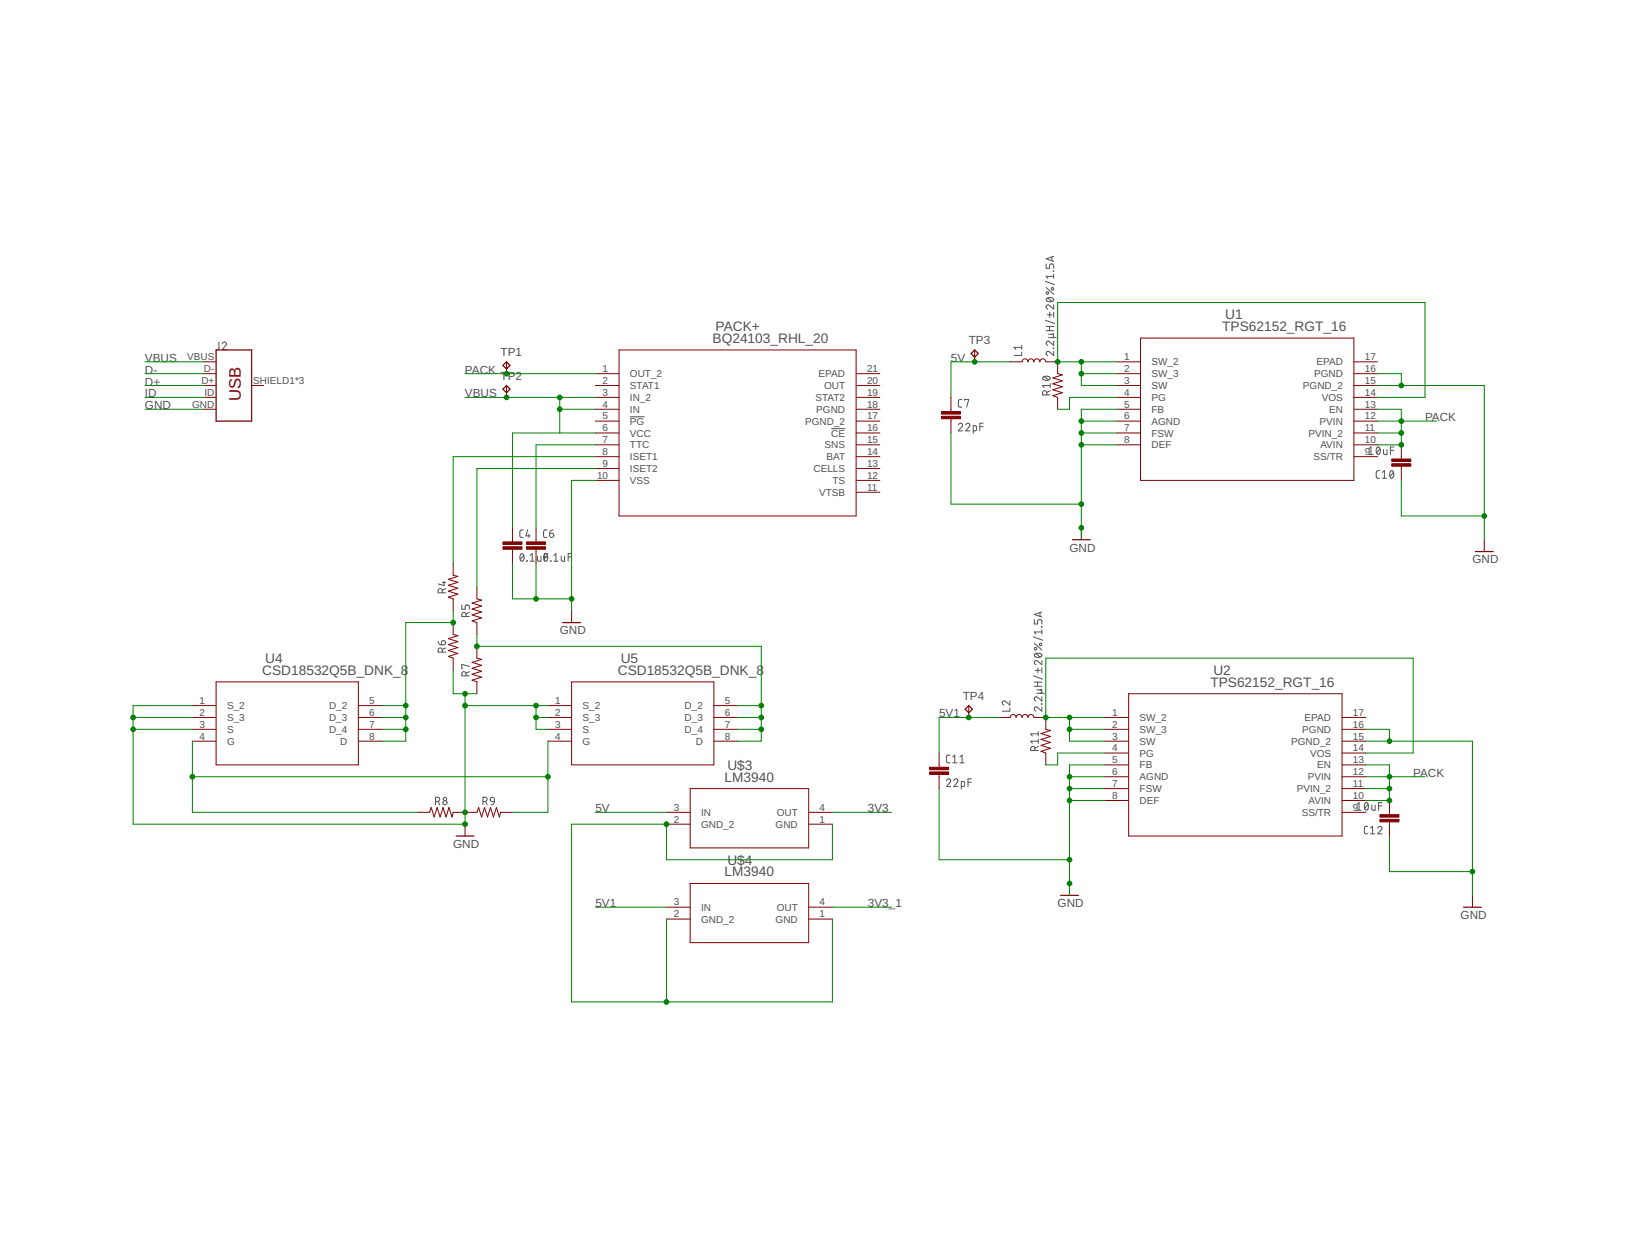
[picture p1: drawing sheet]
<svg xmlns="http://www.w3.org/2000/svg" width="279mm" height="216mm" viewBox="0 0 279 216" stroke-linecap="round" stroke-linejoin="round" font-family="sans-serif">
<g fill="none" stroke="#505050" stroke-width=".17">
<path d="M37.5 58.6v1.1l-.4 .2M38.1 58.9a.36 .36 0 0 1 .5-.3 .36 .36 0 0 1 .1 .6l-.6 .7h.7M175.1 59.2v.7M175.1 59.5h-1.3l.3 .4M179.2 54.9l1.6 .5M179.2 48.2l1.6 .6M179.3 45.2v.8h.6v-.5a.36 .36 0 0 1 .4-.3 .36 .36 0 0 1 .3 .3v.5M179.3 56.7h1.3M179.3 55.9h1.3M179.3 49.3l1.3 1.1M179.4 51.2a.71 .71 0 0 1 1.2 .3 .7 .7 0 0 1-.7 .2 .7 .7 0 0 1-.6-.5zM179.5 53.9h.9"/>
<path d="M179.6 51.1l.7 .5M179.7 57.8h1.3M179.9 55.9v.8M179.9 53.5v.9M180.3 44v.7M180.3 57.3l.3 .2v.2l-.3 .1M180.6 46.4v.1zM180.6 59.6v.1zM180.6 58.4v.8l-.7-.6a.36 .36 0 0 0-.6 .1 .36 .36 0 0 0 .3 .5M180.6 57.1l-.1 .2h-.8M180.6 52.2v.8l-.7-.7a.35 .35 0 0 0-.6 .2 .35 .35 0 0 0 .3 .5M180.6 47v.7"/>
<path d="M180.6 53.5v.9M180.6 47.3h-1.3l.3 .4M180.6 43.9l-1.3 .4 1.3 .5M108 71.4h2.5M142.5 73.4h2.4M164.3 72.8a.36 .36 0 0 1 .5-.3 .36 .36 0 0 1 .1 .6l-.6 .7h.7M164.9 68.5h-.5l-.1 .2v.9l.2 .1 .4 .1M165.3 68.6v-.1h.8l-.4 1.3M165.5 72.8a.36 .36 0 0 1 .5-.3 .36 .36 0 0 1 .1 .6l-.6 .7h.7M166.8 73.8l.6-.1-.1-.7h-.5v1.3M168 73.1h.5M168.5 72.5h-.5v1.3"/>
<path d="M175.1 60.3v.6h-1.3M178.8 64.6a.71 .71 0 0 1 1.2 .3 .7 .7 0 0 1-.7 .3 .7 .7 0 0 1-.6-.5zM179 64.5l.7 .6M179.4 67.7v-.4a.36 .36 0 0 0-.3-.3 .36 .36 0 0 0-.4 .3v.4h1.3M180 67l-.6 .2M180 66.1h-1.3l.3 .3M180 65.7v.7M180.6 60.2v.7l-.7-.6a.35 .35 0 0 0-.6 .1 .35 .35 0 0 0 .3 .5M234.6 76.9l.4-.3v1.3M234.6 77.9h.8M236.1 76.7l.1-.1a.78 .78 0 0 1 0 1.3 .82 .82 0 0 1-.1-1.2zM236.5 76.9l-.6 .7"/>
<path d="M237.2 77v.7l.2 .2h.3v-.9M238.3 77.2h.6M238.9 76.6h-.6v1.3M75.8 99.8h.6M76.1 99.6v.7l-1-.2M89.3 95l.2-.1a.76 .76 0 0 1 0 1.3 .79 .79 0 0 1-.2-1.2zM89.7 90.8h-.4l-.2 .3v.8l.2 .2h.4M89.8 95.2l-.6 .7M90.3 96.1l.1 .1zM90.4 90.8l-.3 1h.8M90.7 91.5v.6M90.9 96.2h.7"/>
<path d="M90.9 95.2l.3-.3v1.3M92.1 95.3v.6l.3 .3h.3v-.9M93.3 95.4h.6M93.3 95l.2-.1a.76 .76 0 0 1 0 1.3 .79 .79 0 0 1-.2-1.2zM93.7 90.8h-.4l-.1 .3v.8l.1 .2h.4M93.8 95.2l-.6 .7M93.9 94.9h-.6v1.3M94.2 91.4h.5a.37 .37 0 0 1 .2 .4 .37 .37 0 0 1-.3 .3 .37 .37 0 0 1-.4-.4zM94.4 96.1v.1zM94.8 90.8l-.3 .1-.3 .5M94.9 96.2h.8M94.9 95.2l.4-.3v1.3"/>
<path d="M96.2 95.3v.6l.2 .3h.4v-.9M97.4 95.4h.6M98 94.9h-.6v1.3M236.5 80.6l-.4 .1-.2 .2v.9l.2 .1 .4 .1M236.9 82h.8M236.9 80.9l.4-.3v1.4M238.4 80.7a.64 .64 0 0 1 .6 .4 .64 .64 0 0 1-.2 .7l-.3 .2a.87 .87 0 0 1-.1-1.3zM238.8 80.9l-.5 .8M75.1 109.9l.1 .4 .5 .2M75.8 109.9a.37 .37 0 0 1 .5 .1 .37 .37 0 0 1-.3 .5h-.3zM75.8 101.6v-.4a.36 .36 0 0 0-.3-.3 .36 .36 0 0 0-.4 .3v.4h1.3M75.8 111.7v-.3a.36 .36 0 0 0-.3-.4 .36 .36 0 0 0-.4 .4v.3h1.3"/>
<path d="M76.4 100.9l-.6 .2M76.4 111l-.6 .3M79.2 103.7v.7h.5v-.4a.37 .37 0 0 1 .4-.3 .37 .37 0 0 1 .4 .3v.4M79.9 105.6v-.3a.36 .36 0 0 0-.4-.4 .36 .36 0 0 0-.3 .4v.3h1.3M79.9 115.8v-.4a.36 .36 0 0 0-.4-.3 .36 .36 0 0 0-.3 .3v.4h1.3M80.5 114.2l-1.3-.4v.8h.1M80.5 104.9l-.6 .3M80.5 115.1l-.6 .3M177.1 115.8l1.6 .6M177.1 109.1l1.6 .6M177.3 106.2v.7h.6v-.4a.36 .36 0 0 1 .3-.3 .36 .36 0 0 1 .4 .3v.4M177.3 117.6h1.3"/>
<path d="M177.3 116.9h1.3M177.3 110.2l1.3 1.2M177.4 112.1a.71 .71 0 0 1 1.2 .3 .7 .7 0 0 1-.7 .3 .7 .7 0 0 1-.6-.5zM177.5 114.9h.8M177.6 112l.7 .6M177.7 118.8h1.3M177.9 116.9v.7M177.9 114.4v.9M178.3 105v.6M178.3 118.2l.3 .2-.1 .3-.2 .1M178.5 107.4l.1 .1zM178.6 119.4v.7l-.7-.6a.36 .36 0 0 0-.6 .1 .36 .36 0 0 0 .3 .5"/>
<path d="M178.6 118.1l-.2 .1h-.7M178.6 113.2v.7l-.7-.6a.35 .35 0 0 0-.6 .1 .35 .35 0 0 0 .3 .5M178.6 107.9v.7M178.6 114.4v.9M178.6 108.3h-1.3l.3 .3M178.6 104.9l-1.3 .4 1.3 .4M74.7 137.3h.3a.36 .36 0 0 0 .4-.3 .36 .36 0 0 0-.4-.4h-.3v1.3M75.1 137.3l.3 .6M82.8 137.3h.3a.36 .36 0 0 0 .4-.3 .36 .36 0 0 0-.4-.4h-.3v1.3M83.2 137.3l.3 .6M84.1 136.7l.3-.1 .2 .1 .2 .6-.7-.1-.1-.2zM84.8 137.3l-.3 .5-.3 .1"/>
<path d="M162.2 133.8a.36 .36 0 0 1 .6-.3 .36 .36 0 0 1 .1 .5l-.7 .8h.8M162.8 129.4h-.4l-.2 .3 .1 .8 .1 .2h.4M163.3 130.7h.7M163.3 129.7l.4-.3v1.3M163.5 133.8a.36 .36 0 0 1 .5-.3 .36 .36 0 0 1 .1 .5l-.6 .8h.7M164.5 130.7h.8M164.5 129.7l.4-.3v1.3M164.8 134.8l.5-.1-.1-.8h-.4v1.3M165.9 134h.6M166.5 133.5h-.6v1.3M173.1 120.1v.7l-.7-.6a.36 .36 0 0 0-.6 .1 .36 .36 0 0 0 .3 .5M173.1 121.3v.6h-1.3"/>
<path d="M177.4 128.6v-.4a.36 .36 0 0 0-.4-.3 .36 .36 0 0 0-.3 .3v.4h1.3M178 127.9l-.6 .3M178 127h-1.3l.3 .4M178 125.4v.7M178 126.6v.8M178 125.8h-1.3l.3 .3M178.5 120.6l.1 .1zM178.6 121.1v.8l-.7-.7a.35 .35 0 0 0-.6 .2 .35 .35 0 0 0 .3 .5M232.6 137.8l.4-.3v1.3M232.6 138.8h.7M234 137.6l.2-.1a.78 .78 0 0 1 0 1.3 .82 .82 0 0 1-.2-1.2zM234.5 137.8l-.6 .7"/>
<path d="M235.1 138l.1 .7 .2 .1h.3v-.8M236.3 138.1h.6M236.9 137.5h-.6v1.3M234.4 141.6h-.4l-.1 .3v.8l.1 .2h.4M234.9 142.9h.7M234.9 141.9l.4-.3v1.3M236.2 141.9a.36 .36 0 0 1 .5-.3 .36 .36 0 0 1 .1 .6l-.6 .7h.7"/>
<circle cx="179.5" cy="50.2" r=".22"/>
<circle cx="180.4" cy="49.5" r=".22"/>
<circle cx="177.5" cy="111.2" r=".22"/>
<circle cx="178.4" cy="110.4" r=".22"/>
<circle cx="76.3" cy="137.5" r=".36"/>
<circle cx="76.3" cy="136.9" r=".29"/>
</g>
<g fill="none" stroke="#800000" stroke-width=".17">
<path d="M106.1 60h40.6v28.4h-40.6zM167.1 60v2M195.5 57.9h36.6v24.4h-36.6zM35 64h2M35 66.1h2M35 68.1h2M35 70.1h2M35 62h2M43.1 66.1h2.1M86.8 62v2M86.8 66.1v2M102 64h4.1"/>
<path d="M102 66.1h4.1M102 68.1h4.1M102 70.1h4.1M102 72.2h4.1M102 74.2h4.1M102 76.2h4.1M102 78.3h4.1M146.7 64h4.1M146.7 66.1h4.1M146.7 68.1h4.1M146.7 70.1h4.1M146.7 72.2h4.1"/>
<path d="M146.7 74.2h4.1M146.7 76.2h4.1M146.7 78.3h4.1M163 68.1v2.4M163 71.8v2.4M173.2 62h2a.51 .51 0 0 1 .5-.5 .51 .51 0 0 1 .5 .5 .51 .51 0 0 1 .5-.5 .51 .51 0 0 1 .5 .5 .51 .51 0 0 1 .5-.5 .51 .51 0 0 1 .5 .5 .51 .51 0 0 1 .6-.5 .51 .51 0 0 1 .5 .5h2v2l.8 .2-1.6 .5 1.6 .6-1.6 .5 1.6 .5-1.6 .5 1.6 .5-1.6 .5 .8 .3v2M191.5 64h4M191.5 66.1h4M191.5 68.1h4M191.5 70.1h4M191.5 72.2h4M191.5 74.2h4"/>
<path d="M191.5 76.2h4M191.5 62h4M232.1 64h4M232.1 66.1h4M232.1 68.1h4M232.1 70.1h4M232.1 72.2h4M232.1 74.2h4M232.1 76.2h4M232.1 78.3h4M232.1 62h4M240.2 76.2v2.5"/>
<path d="M240.2 79.9v2.4M77.7 96.5v2.1l.8 .2-1.6 .5 1.6 .5-1.6 .5 1.6 .5-1.6 .5 1.6 .5-1.6 .5 .8 .3v2M87.8 90.4v2.5M87.8 94.1v2.4M91.9 90.4v2.5M91.9 94.1v2.4M102 80.3h4.1M102 82.3h4.1M146.7 80.3h4.1M146.7 82.3h4.1M146.7 84.3h4.1M185.4 90.4v2.1"/>
<path d="M254.4 92.5v2M37 116.8h24.4v14.3h-24.4zM77.7 106.7v2l.8 .2-1.6 .5 1.6 .5-1.6 .5 1.6 .6-1.6 .5 1.6 .5-1.6 .5 .8 .3v2M81.7 100.6v2l.8 .2-1.6 .5 1.6 .5-1.6 .6 1.6 .5-1.6 .5 1.6 .5-1.6 .5 .8 .3v2M81.7 110.7v2.1l.8 .2-1.6 .5 1.6 .5-1.6 .5 1.6 .5-1.6 .5 1.6 .5-1.6 .5 .8 .3v2.1M98 116.8h24.4v14.3h-24.4zM98 104.6v2.1M193.5 118.9h36.5v24.4h-36.5zM33 120.9h4M33 122.9h4M33 125h4M33 127h4"/>
<path d="M61.4 120.9h4.1M61.4 122.9h4.1M61.4 125h4.1M61.4 127h4.1M71.6 139.2h2l.3-.8 .5 1.6 .5-1.6 .5 1.6 .5-1.6 .6 1.6 .5-1.6 .5 1.6 .2-.8h4l.3-.8 .5 1.6 .6-1.6 .5 1.6 .5-1.6 .5 1.6 .5-1.6 .5 1.6 .2-.8h2M93.9 120.9h4.1M93.9 122.9h4.1M93.9 125h4.1M93.9 127h4.1M114.2 139.2h4.1M118.3 135.1h20.3v10.2h-20.3zM122.4 120.9h4"/>
<path d="M122.4 122.9h4M122.4 125h4M122.4 127h4M138.6 139.2h4.1M161 129v2.5M161 132.7v2.4M166.1 120.9v2M171.1 122.9h2.1a.51 .51 0 0 1 .5-.5 .51 .51 0 0 1 .5 .5 .51 .51 0 0 1 .5-.5 .51 .51 0 0 1 .5 .5 .51 .51 0 0 1 .5-.5 .51 .51 0 0 1 .5 .5 .51 .51 0 0 1 .5-.5 .51 .51 0 0 1 .5 .5h2.1v2.1l.8 .2-1.7 .5 1.7 .5-1.7 .5 1.7 .5-1.7 .5 1.7 .5-1.7 .5 .9 .3v2.1M189.4 122.9h4.1M189.4 125h4.1M189.4 127h4.1M189.4 131.1h4.1"/>
<path d="M189.4 129h4.1M189.4 133.1h4.1M189.4 135.1h4.1M189.4 137.2h4.1M230 122.9h4.1M230 125h4.1M230 127h4.1M230 131.1h4.1M230 139.2h4.1M230 129h4.1M230 133.1h4.1M230 135.1h4.1"/>
<path d="M230 137.2h4.1M238.2 137.2v2.4M79.7 141.2v2.1M114.2 141.2h4.1M114.2 155.4h4.1M114.2 157.5h4.1M118.3 151.4h20.3v10.1h-20.3zM138.6 141.2h4.1M138.6 155.4h4.1M138.6 157.5h4.1M183.3 151.4v2M238.2 140.8v2.5"/>
<path d="M252.4 153.4v2"/>
</g>
<path d="M37 60h6.1v12.2h-6.1zM86.2 62.6l.6-.6 .6 .6-.6 .6zM86.2 66.7l.6-.6 .6 .6-.6 .6zM166.5 60.6l.6-.6 .6 .6-.6 .6zM183.8 92.5h3.1M252.9 94.5h3M96.5 106.7h3M165.4 121.5l.7-.6 .6 .6-.6 .6zM78.2 143.3h3M181.8 153.4h3M250.9 155.4h3" fill="none" stroke="#800000" stroke-width=".21"/>
<g fill="#800000" stroke="#800000" stroke-width=".17">
<path d="M86.2 93.7h3.3v.4h-3.3z"/>
<path d="M86.2 92.9h3.3v.4h-3.3z"/>
<path d="M90.3 93.7h3.2v.4h-3.2z"/>
<path d="M90.3 92.9h3.2v.4h-3.2z"/>
<path d="M161.4 71.3h3.2v.5h-3.2z"/>
<path d="M161.4 70.5h3.2v.5h-3.2z"/>
<path d="M238.6 78.7h3.2v.4h-3.2z"/>
<path d="M238.6 79.5h3.2v.4h-3.2z"/>
<path d="M159.3 132.3h3.3v.4h-3.3z"/>
<path d="M159.3 131.5h3.3v.4h-3.3z"/>
<path d="M236.5 139.6h3.3v.4h-3.3z"/>
<path d="M236.5 140.4h3.3v.4h-3.3z"/>
</g>
<g fill="none" stroke="#008000" stroke-width=".17">
<path d="M24.8 62h10.2M24.8 68.1h10.2M24.8 70.1h10.2M24.8 64h10.2M24.8 66.1h10.2M79.7 68.1h22.3M79.7 64h22.3M95.9 70.1h6.1M95.9 68.1v6.1M102 74.2h-14.2v16.2M102 76.2h-10.1v14.2M102 78.3h-24.3v18.2"/>
<path d="M163 74.2v12.2h22.4M173.2 62h-10.2v6.1M185.4 74.2h6.1M185.4 64h6.1M185.4 62v4.1h6.1M185.4 76.2h6.1M185.4 72.2h6.1M191.5 62h-10.2v-10.2h63v16.3h-8.2M191.5 68.1h-8.2v2h-2M191.5 70.1h-6.1v22.4M236.1 70.1h4.1v6.1h-4.1M236.1 74.2h4.1"/>
<path d="M236.1 64h4.1v2.1M236.1 66.1h18.3v26.4M236.1 72.2h10.2M87.8 96.5v6.1h10.2M91.9 96.5v6.1M102 80.3h-20.3v20.3M102 82.3h-4v22.3M240.2 82.3v6.1h14.2M77.7 104.6v2.1h-8.1v20.3h-4.1M77.7 114.8v4.1h4M79.7 118.9v22.3h-56.9v-20.3h10.2M81.7 108.7v2h48.8v16.3h-4.1"/>
<path d="M22.8 122.9h10.2M22.8 125h10.2M33 133.1h60.9M33 127v12.2h38.6M65.5 120.9h4.1M65.5 122.9h4.1M65.5 125h4.1M79.7 120.9h14.2M91.9 120.9v4.1h2M91.9 122.9h2M93.9 127v12.2h-6.1M102 139.2h12.2"/>
<path d="M126.4 120.9h4.1M126.4 122.9h4.1M126.4 125h4.1M142.7 139.2h10.1M161 135.1v12.2h22.3M171.1 122.9h-10.1v6.1M183.3 125h6.1M183.3 122.9v4.1h6.1M183.3 133.1h6.1M183.3 137.2h6.1M183.3 135.1h6.1M189.4 122.9h-10.1v-10.1h62.9v16.2h-8.1"/>
<path d="M189.4 129h-8.1v2.1h-2M189.4 131.1h-6.1v22.3M234.1 125h4.1v2M234.1 131.1h4.1v6.1h-4.1M234.1 133.1h10.2M234.1 135.1h4.1M234.1 127h18.3v26.4M102 155.4h12.2M114.2 157.5v14.2M142.7 141.2v6.1h-28.5v-6.1h-16.2v30.5h44.7v-14.2M142.7 155.4h10.1M238.2 143.3v6.1h14.2"/>
</g>
<g fill="#008000" stroke="#008000" stroke-width=".17">
<circle cx="95.9" cy="68.1" r=".4"/>
<circle cx="95.9" cy="70.1" r=".4"/>
<circle cx="86.8" cy="68.1" r=".4"/>
<circle cx="98" cy="102.6" r=".4"/>
<circle cx="91.9" cy="102.6" r=".4"/>
<circle cx="79.7" cy="118.9" r=".4"/>
<circle cx="79.7" cy="139.2" r=".4"/>
<circle cx="79.7" cy="120.9" r=".4"/>
<circle cx="91.9" cy="122.9" r=".4"/>
<circle cx="91.9" cy="120.9" r=".4"/>
<circle cx="22.8" cy="122.9" r=".4"/>
<circle cx="22.8" cy="125" r=".4"/>
<circle cx="79.7" cy="141.2" r=".4"/>
<circle cx="185.4" cy="72.2" r=".4"/>
<circle cx="185.4" cy="76.2" r=".4"/>
<circle cx="185.4" cy="74.2" r=".4"/>
<circle cx="185.4" cy="90.4" r=".4"/>
<circle cx="185.4" cy="86.4" r=".4"/>
<circle cx="240.2" cy="66.1" r=".4"/>
<circle cx="254.4" cy="88.4" r=".4"/>
<circle cx="183.3" cy="133.1" r=".4"/>
<circle cx="183.3" cy="137.2" r=".4"/>
<circle cx="183.3" cy="135.1" r=".4"/>
<circle cx="183.3" cy="151.4" r=".4"/>
<circle cx="183.3" cy="147.3" r=".4"/>
<circle cx="238.2" cy="127" r=".4"/>
<circle cx="252.4" cy="149.4" r=".4"/>
<circle cx="69.6" cy="125" r=".4"/>
<circle cx="69.6" cy="122.9" r=".4"/>
<circle cx="69.6" cy="120.9" r=".4"/>
<circle cx="77.7" cy="106.7" r=".4"/>
<circle cx="130.5" cy="125" r=".4"/>
<circle cx="130.5" cy="122.9" r=".4"/>
<circle cx="130.5" cy="120.9" r=".4"/>
<circle cx="81.7" cy="110.7" r=".4"/>
<circle cx="33" cy="133.1" r=".4"/>
<circle cx="93.9" cy="133.1" r=".4"/>
<circle cx="86.8" cy="64" r=".4"/>
<circle cx="240.2" cy="74.2" r=".4"/>
<circle cx="240.2" cy="72.2" r=".4"/>
<circle cx="240.2" cy="76.2" r=".4"/>
<circle cx="238.2" cy="135.1" r=".4"/>
<circle cx="238.2" cy="133.1" r=".4"/>
<circle cx="238.2" cy="137.2" r=".4"/>
<circle cx="185.4" cy="64" r=".4"/>
<circle cx="185.4" cy="62" r=".4"/>
<circle cx="181.3" cy="62" r=".4"/>
<circle cx="167.1" cy="62" r=".4"/>
<circle cx="183.3" cy="125" r=".4"/>
<circle cx="183.3" cy="122.9" r=".4"/>
<circle cx="179.3" cy="122.9" r=".4"/>
<circle cx="166.1" cy="122.9" r=".4"/>
<circle cx="114.2" cy="171.7" r=".4"/>
<circle cx="114.2" cy="141.2" r=".4"/>
</g>
<text font-size="2.9" fill="#800000" x="41.3" y="68.7" transform="rotate(-90 41.3 68.7)">USB</text>
<g font-size="2.3" fill="#505050">
<text x="122.1" y="58.8">BQ24103_RHL_20</text>
<text x="122.7" y="56.7">PACK+</text>
<text x="209.5" y="56.7">TPS62152_RGT_16</text>
<text x="210" y="54.7">U1</text>
<text x="45.5" y="113.6">U4</text>
<text x="106.4" y="113.6">U5</text>
<text x="44.9" y="115.6">CSD18532Q5B_DNK_8</text>
<text x="105.9" y="115.6">CSD18532Q5B_DNK_8</text>
<text x="207.5" y="117.7">TPS62152_RGT_16</text>
<text x="208" y="115.6">U2</text>
<text x="124.7" y="131.9">U$3</text>
<text x="124.2" y="133.9">LM3940</text>
<text x="124.7" y="148.1">U$4</text>
<text x="124.2" y="150.2">LM3940</text>
</g>
<g font-size="2" fill="#505050">
<text x="166" y="59">TP3</text>
<text x="24.9" y="62">VBUS</text>
<text x="24.9" y="64">D-</text>
<text x="79.7" y="64">PACK</text>
<text x="85.8" y="61">TP1</text>
<text x="85.8" y="65">TP2</text>
<text x="163" y="62">5V</text>
<text x="24.9" y="66.1">D+</text>
<text x="24.9" y="68.1">ID</text>
<text x="24.9" y="70.1">GND</text>
<text x="79.7" y="68.1">VBUS</text>
<text x="244.3" y="72.2">PACK</text>
<text x="183.3" y="94.5">GND</text>
<text x="252.4" y="96.5">GND</text>
<text x="96" y="108.7">GND</text>
<text x="165" y="119.9">TP4</text>
<text x="161" y="122.9">5V1</text>
<text x="242.2" y="133.1">PACK</text>
<text x="102.1" y="139.2">5V</text>
<text x="148.8" y="139.2">3V3</text>
<text x="77.7" y="145.3">GND</text>
<text x="102.1" y="155.4">5V1</text>
<text x="148.8" y="155.4">3V3_1</text>
<text x="181.3" y="155.4">GND</text>
<text x="250.4" y="157.5">GND</text>
</g>
<g font-size="1.7" fill="#505050">
<text x="32.1" y="61.7">VBUS</text>
<text x="34.5" y="65.8">D+</text>
<text x="35" y="63.7">D-</text>
<text x="43.4" y="65.8">SHIELD1*3</text>
<text x="103.3" y="63.7">1</text>
<text x="103.3" y="65.8">2</text>
<text x="108" y="64.6">OUT_2</text>
<text x="140.3" y="64.6">EPAD</text>
<text x="148.6" y="65.8">20</text>
<text x="148.6" y="63.7">21</text>
<text x="192.7" y="61.7">1</text>
<text x="192.7" y="63.7">2</text>
<text x="192.7" y="65.8">3</text>
<text x="197.4" y="62.6">SW_2</text>
<text x="197.4" y="64.6">SW_3</text>
<text x="225.3" y="64.6">PGND</text>
<text x="225.7" y="62.6">EPAD</text>
<text x="233.9" y="65.8">15</text>
<text x="233.9" y="63.7">16</text>
<text x="233.9" y="61.7">17</text>
<text x="32.9" y="69.8">GND</text>
<text x="35" y="67.8">ID</text>
<text x="103.3" y="67.8">3</text>
<text x="103.3" y="69.8">4</text>
<text x="103.3" y="71.9">5</text>
<text x="108" y="66.7">STAT1</text>
<text x="108" y="68.7">IN_2</text>
<text x="108" y="70.7">IN</text>
<text x="139.8" y="68.7">STAT2</text>
<text x="139.9" y="70.7">PGND</text>
<text x="141.3" y="66.7">OUT</text>
<text x="148.6" y="71.9">17</text>
<text x="148.6" y="69.8">18</text>
<text x="148.6" y="67.8">19</text>
<text x="192.7" y="67.8">4</text>
<text x="192.7" y="69.8">5</text>
<text x="192.7" y="71.9">6</text>
<text x="197.4" y="66.7">SW</text>
<text x="197.4" y="68.7">PG</text>
<text x="197.4" y="70.7">FB</text>
<text x="223.3" y="66.7">PGND_2</text>
<text x="226.6" y="68.7">VOS</text>
<text x="227.8" y="70.7">EN</text>
<text x="233.9" y="71.9">12</text>
<text x="233.9" y="69.8">13</text>
<text x="233.9" y="67.8">14</text>
<text x="103.3" y="73.9">6</text>
<text x="103.3" y="75.9">7</text>
<text x="103.3" y="78">8</text>
<text x="108" y="72.8">PG</text>
<text x="108" y="74.8">VCC</text>
<text x="108" y="76.8">TTC</text>
<text x="138" y="72.8">PGND_2</text>
<text x="141.3" y="76.8">SNS</text>
<text x="142.5" y="74.8">CE</text>
<text x="148.6" y="78">14</text>
<text x="148.6" y="75.9">15</text>
<text x="148.6" y="73.9">16</text>
<text x="192.7" y="73.9">7</text>
<text x="192.7" y="75.9">8</text>
<text x="197.4" y="72.8">AGND</text>
<text x="197.4" y="74.8">FSW</text>
<text x="197.4" y="76.8">DEF</text>
<text x="224.3" y="74.8">PVIN_2</text>
<text x="226.2" y="72.8">PVIN</text>
<text x="226.3" y="76.8">AVIN</text>
<text x="233.9" y="78">9</text>
<text x="233.9" y="75.9">10</text>
<text x="233.9" y="73.9">11</text>
<text x="102.3" y="82">10</text>
<text x="103.3" y="80">9</text>
<text x="108" y="78.9">ISET1</text>
<text x="108" y="80.9">ISET2</text>
<text x="108" y="82.9">VSS</text>
<text x="139.4" y="80.9">CELLS</text>
<text x="141.7" y="78.9">BAT</text>
<text x="142.7" y="82.9">TS</text>
<text x="148.6" y="82">12</text>
<text x="148.6" y="80">13</text>
<text x="225.2" y="78.9">SS/TR</text>
<text x="140.4" y="85">VTSB</text>
<text x="148.6" y="84.1">11</text>
<text x="34.2" y="120.6">1</text>
<text x="34.2" y="122.7">2</text>
<text x="34.2" y="124.7">3</text>
<text x="38.9" y="121.5">S_2</text>
<text x="38.9" y="123.5">S_3</text>
<text x="38.9" y="125.6">S</text>
<text x="56.4" y="121.5">D_2</text>
<text x="56.4" y="123.6">D_3</text>
<text x="56.4" y="125.6">D_4</text>
<text x="63.3" y="120.6">5</text>
<text x="63.3" y="122.7">6</text>
<text x="63.3" y="124.7">7</text>
<text x="95.2" y="120.6">1</text>
<text x="95.2" y="122.7">2</text>
<text x="95.2" y="124.7">3</text>
<text x="99.9" y="121.5">S_2</text>
<text x="99.9" y="123.5">S_3</text>
<text x="99.9" y="125.6">S</text>
<text x="117.3" y="121.5">D_2</text>
<text x="117.3" y="123.6">D_3</text>
<text x="117.3" y="125.6">D_4</text>
<text x="124.2" y="120.6">5</text>
<text x="124.2" y="122.7">6</text>
<text x="124.2" y="124.7">7</text>
<text x="190.7" y="122.7">1</text>
<text x="190.7" y="124.7">2</text>
<text x="195.3" y="123.5">SW_2</text>
<text x="195.3" y="125.6">SW_3</text>
<text x="223.2" y="125.6">PGND</text>
<text x="223.6" y="123.6">EPAD</text>
<text x="231.9" y="124.7">16</text>
<text x="231.9" y="122.7">17</text>
<text x="34.2" y="126.7">4</text>
<text x="38.9" y="127.6">G</text>
<text x="58.3" y="127.6">D</text>
<text x="63.3" y="126.7">8</text>
<text x="95.2" y="126.7">4</text>
<text x="99.9" y="127.6">G</text>
<text x="119.3" y="127.6">D</text>
<text x="124.2" y="126.7">8</text>
<text x="190.7" y="126.7">3</text>
<text x="190.7" y="128.7">4</text>
<text x="190.7" y="130.8">5</text>
<text x="195.3" y="127.6">SW</text>
<text x="195.3" y="129.6">PG</text>
<text x="195.3" y="131.7">FB</text>
<text x="221.3" y="127.6">PGND_2</text>
<text x="224.6" y="129.7">VOS</text>
<text x="225.8" y="131.7">EN</text>
<text x="231.9" y="130.8">13</text>
<text x="231.9" y="128.7">14</text>
<text x="231.9" y="126.7">15</text>
<text x="190.7" y="132.8">6</text>
<text x="190.7" y="134.8">7</text>
<text x="190.7" y="136.9">8</text>
<text x="195.3" y="133.7">AGND</text>
<text x="195.3" y="135.7">FSW</text>
<text x="195.3" y="137.8">DEF</text>
<text x="222.3" y="135.7">PVIN_2</text>
<text x="224.2" y="133.7">PVIN</text>
<text x="224.3" y="137.8">AVIN</text>
<text x="231.9" y="136.9">10</text>
<text x="231.9" y="134.8">11</text>
<text x="231.9" y="132.8">12</text>
<text x="115.5" y="138.9">3</text>
<text x="115.5" y="140.9">2</text>
<text x="120.2" y="139.8">IN</text>
<text x="120.2" y="141.8">GND_2</text>
<text x="132.9" y="141.8">GND</text>
<text x="133.1" y="139.8">OUT</text>
<text x="140.5" y="138.9">4</text>
<text x="140.5" y="140.9">1</text>
<text x="223.1" y="139.8">SS/TR</text>
<text x="231.9" y="138.9">9</text>
<text x="115.5" y="155.2">3</text>
<text x="140.5" y="155.2">4</text>
<text x="115.5" y="157.2">2</text>
<text x="120.2" y="156">IN</text>
<text x="120.2" y="158.1">GND_2</text>
<text x="132.9" y="158.1">GND</text>
<text x="133.1" y="156.1">OUT</text>
<text x="140.5" y="157.2">1</text>
</g>
</svg>
